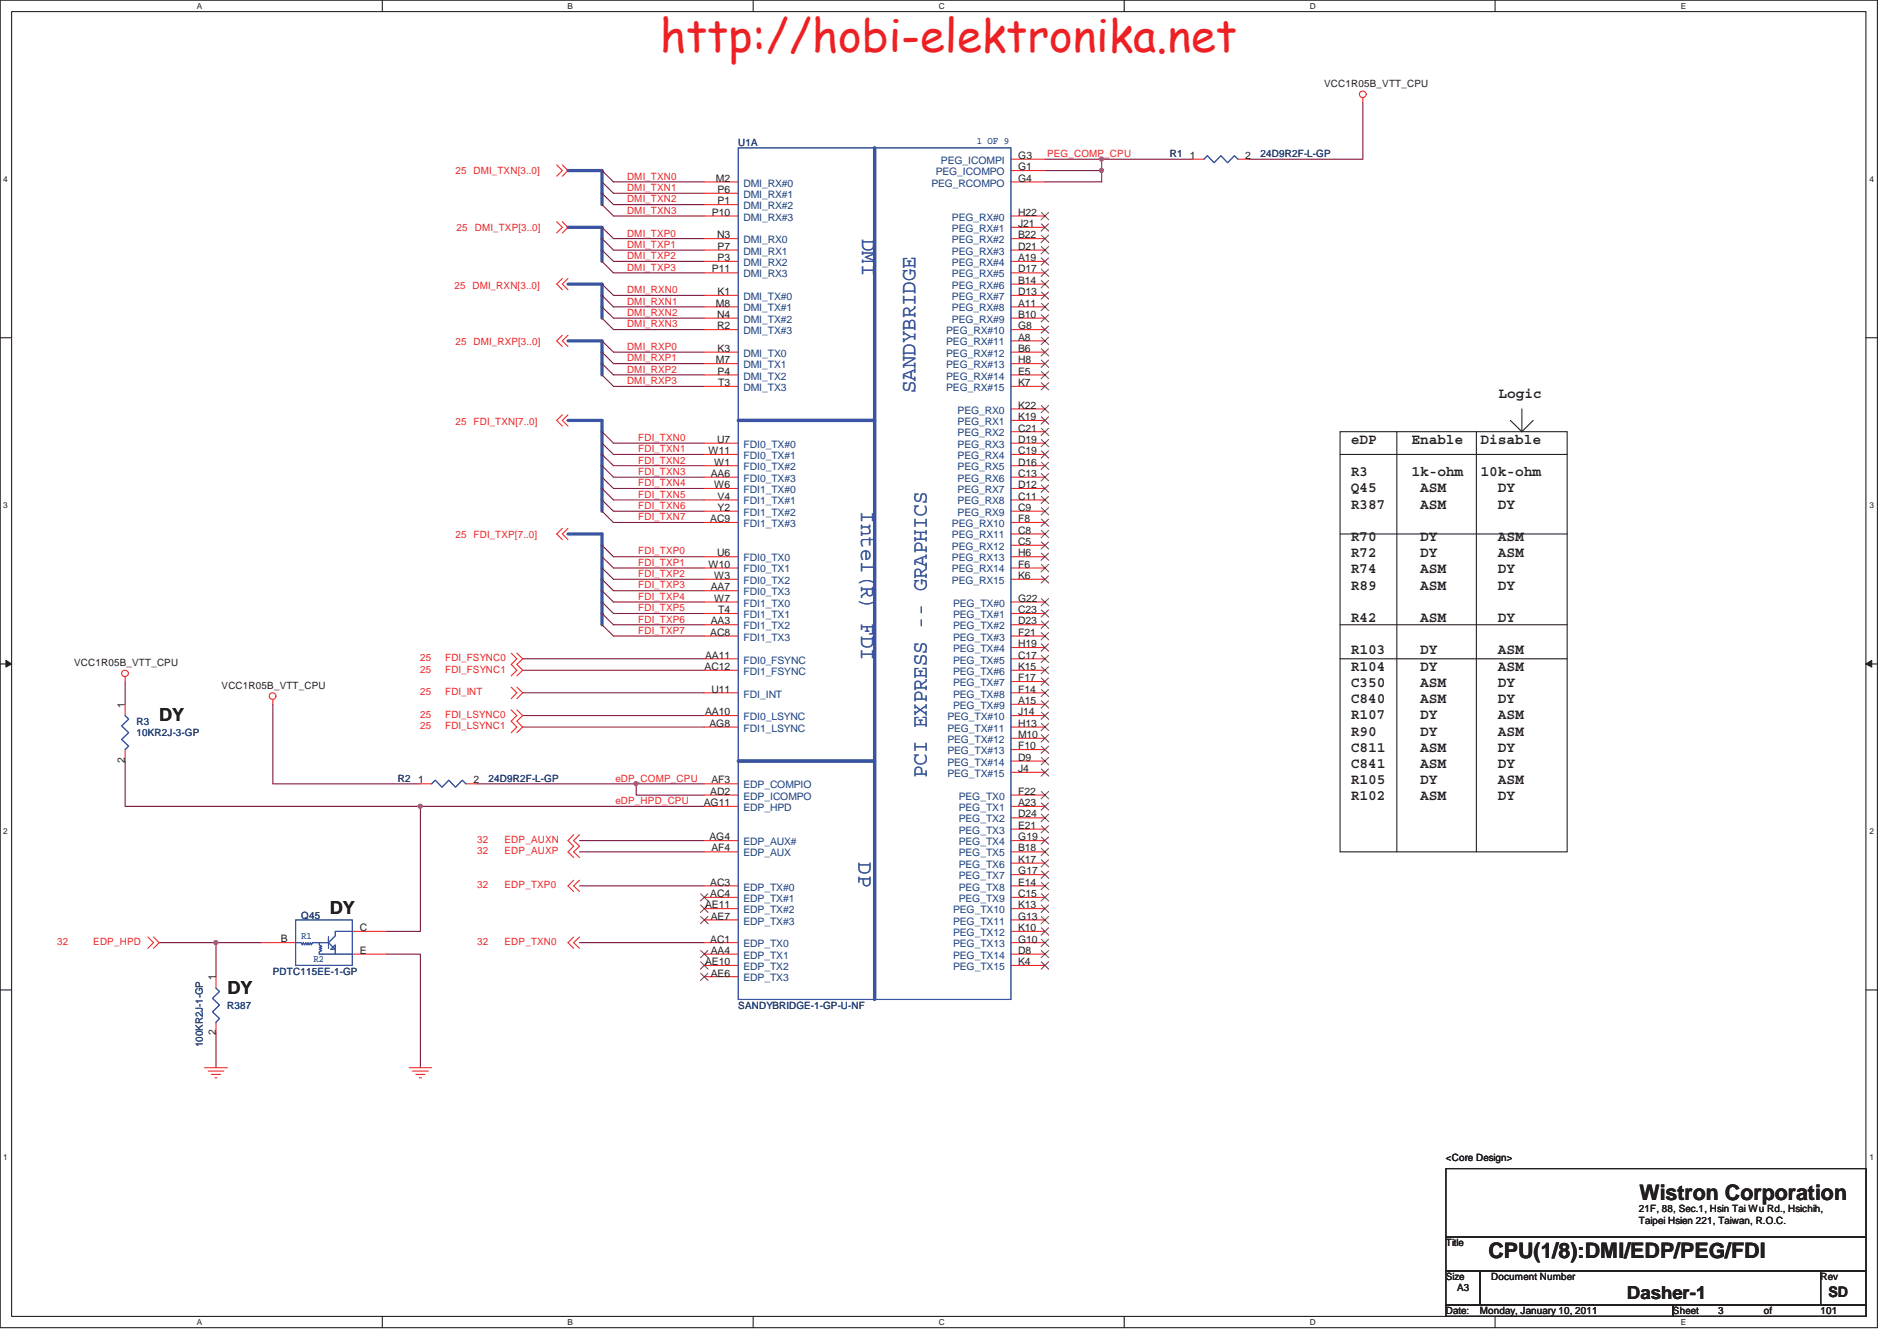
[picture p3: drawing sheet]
<svg xmlns="http://www.w3.org/2000/svg" width="297mm" height="210mm" viewBox="0 0 297 210" stroke-linecap="round" stroke-linejoin="round" font-family="sans-serif">
<path d="M0 0h294v207.9h-294zM1.8 1.8h290.4v204.3h-290.4z" fill="none" stroke="#231f20" stroke-width=".17"/>
<g fill="#fff">
<path d="M30.8 .2h.8v1.4h-.8z"/>
<path d="M30.8 206.3h.8v1.4h-.8z"/>
</g>
<path d="M59.9 0v1.8M59.9 206.1v1.8" fill="none" stroke="#231f20" stroke-width=".17"/>
<g fill="#fff">
<path d="M88.9 .2h.8v1.4h-.8z"/>
<path d="M88.9 206.3h.8v1.4h-.8z"/>
</g>
<path d="M117.9 0v1.8M117.9 206.1v1.8" fill="none" stroke="#231f20" stroke-width=".17"/>
<g fill="#fff">
<path d="M146.9 .2h.9v1.4h-.9z"/>
<path d="M146.9 206.3h.9v1.4h-.9z"/>
</g>
<path d="M176 0v1.8M176 206.1v1.8" fill="none" stroke="#231f20" stroke-width=".17"/>
<g fill="#fff">
<path d="M205 .2h.9v1.4h-.9z"/>
<path d="M205 206.3h.9v1.4h-.9z"/>
</g>
<path d="M234.1 0v1.8M234.1 206.1v1.8" fill="none" stroke="#231f20" stroke-width=".17"/>
<g fill="#fff">
<path d="M263.1 .2h.8v1.4h-.8z"/>
<path d="M263.1 206.3h.8v1.4h-.8z"/>
<path d="M.5 27.3h.7v1.4h-.7z"/>
<path d="M292.7 27.3h.6v1.4h-.6z"/>
<path d="M.5 78.4h.7v1.4h-.7z"/>
<path d="M292.7 78.4h.6v1.4h-.6z"/>
</g>
<path d="M0 52.9h1.8M292.2 52.9h1.8" fill="none" stroke="#231f20" stroke-width=".17"/>
<g fill="#fff">
<path d="M.5 129.5h.7v1.4h-.7z"/>
<path d="M292.7 129.5h.6v1.4h-.6z"/>
</g>
<path d="M0 104h1.8M292.2 104h1.8" fill="none" stroke="#231f20" stroke-width=".17"/>
<path d="M.9 103.4l.9 .6-.9 .5z" fill="#231f20"/>
<path d="M.9 103.4l.9 .6-.9 .5z" fill="none" stroke="#231f20" stroke-width=".16"/>
<path d="M292.2 104l.9-.6v1.1z" fill="#231f20"/>
<path d="M292.2 104l.9-.6v1.1z" fill="none" stroke="#231f20" stroke-width=".16"/>
<g fill="#fff">
<path d="M.5 180.6h.7v1.4h-.7z"/>
<path d="M292.7 180.6h.6v1.4h-.6z"/>
</g>
<path d="M0 155h1.8M292.2 155h1.8" fill="none" stroke="#231f20" stroke-width=".17"/>
<g fill="none" stroke="#7f1542" stroke-width=".17">
<path d="M96.1 28.5h14.2M96.1 30.3h14.2M96.1 32h14.2M96.1 33.8h14.2M96.1 37.4h14.2M96.1 39.2h14.2M163.6 24.9h8.9v3.6h-8.9M163.6 26.7h8.9M96.1 40.9h14.2M96.1 42.7h14.2M96.1 46.3h14.2M96.1 48.1h14.2"/>
<path d="M96.1 49.8h14.2M96.1 51.6h14.2M96.1 55.1h14.2M96.1 56.9h14.2M96.1 58.7h14.2M96.1 60.5h14.2"/>
</g>
<path d="M88.9 26.7h5.4M94.3 30.3v1.7M88.9 44.5h5.4M88.9 53.4h5.4M94.3 48.1v1.7M94.3 56.9v1.8" fill="none" stroke="#3a53a4" stroke-width=".51"/>
<circle cx="172.5" cy="26.7" r=".32" fill="#b8529f"/>
<circle cx="172.5" cy="26.7" r=".32" fill="none" stroke="#b8529f" stroke-width=".17"/>
<path d="M172.5 24.9h14.2" fill="none" stroke="#7f1542" stroke-width=".17"/>
<circle cx="172.5" cy="24.9" r=".32" fill="#b8529f"/>
<circle cx="172.5" cy="24.9" r=".32" fill="none" stroke="#b8529f" stroke-width=".17"/>
<g fill="none" stroke="#7f1542" stroke-width=".17">
<path d="M213.4 16v8.9h-17.8M96.1 71.2h14.2M96.1 72.9h14.2M96.1 74.7h14.2M96.1 76.5h14.2M96.1 78.3h14.2M96.1 69.4h14.2M96.1 81.8h14.2M96.1 80h14.2M96.1 94.3h14.2M96.1 96.1h14.2M96.1 99.6h14.2"/>
<path d="M96.1 97.8h14.2M96.1 87.2h14.2M96.1 88.9h14.2M96.1 90.7h14.2M96.1 92.5h14.2M81.8 103.2h28.5M81.8 105h28.5M81.8 108.5h28.5M81.8 112h28.5M81.8 113.8h28.5M65.8 126.3h44.5"/>
</g>
<path d="M88.9 35.6h5.4v5.3M94.3 26.7v3.6M94.3 44.5v3.6M94.3 53.4v3.5M88.9 65.8h5.4v14.2M88.9 83.6h5.4v14.2" fill="none" stroke="#3a53a4" stroke-width=".51"/>
<circle cx="65.8" cy="126.3" r=".32" fill="#b8529f"/>
<circle cx="65.8" cy="126.3" r=".32" fill="none" stroke="#b8529f" stroke-width=".17"/>
<path d="M19.6 119.2v7.1M99.6 122.7h10.7" fill="none" stroke="#7f1542" stroke-width=".17"/>
<circle cx="99.6" cy="122.7" r=".32" fill="#b8529f"/>
<circle cx="99.6" cy="122.7" r=".32" fill="none" stroke="#b8529f" stroke-width=".17"/>
<path d="M19.6 106.7v3.6M42.7 110.3v12.4h23.1M74.7 122.7h24.9v1.8h10.7M90.7 131.6h19.6M90.7 133.4h19.6M90.7 138.7h19.6M33.8 147.6h7.1M60.5 149.4h5.3v17.8M90.7 147.6h19.6" fill="none" stroke="#7f1542" stroke-width=".17"/>
<circle cx="33.8" cy="147.6" r=".32" fill="#b8529f"/>
<circle cx="33.8" cy="147.6" r=".32" fill="none" stroke="#b8529f" stroke-width=".17"/>
<g fill="none" stroke="#7f1542" stroke-width=".17">
<path d="M94.3 26.7l1.8 1.8M94.3 28.5l1.8 1.8M94.3 30.3l1.8 1.7M94.3 32l1.8 1.8M94.3 35.6l1.8 1.8M94.3 37.4l1.8 1.8M94.3 39.2l1.8 1.7M94.3 40.9l1.8 1.8M94.3 44.5l1.8 1.8M94.3 46.3l1.8 1.8M94.3 48.1l1.8 1.7M94.3 49.8l1.8 1.8"/>
<path d="M94.3 53.4l1.8 1.7M94.3 55.1l1.8 1.8M94.3 56.9l1.8 1.8M94.3 58.7l1.8 1.8M94.3 67.6l1.8 1.8M94.3 69.4l1.8 1.8M94.3 71.2l1.8 1.7M94.3 72.9l1.8 1.8M94.3 74.7l1.8 1.8M94.3 76.5l1.8 1.8M94.3 78.3l1.8 1.7M94.3 80l1.8 1.8"/>
<path d="M94.3 85.4l1.8 1.8M94.3 87.2l1.8 1.7M94.3 88.9l1.8 1.8M94.3 90.7l1.8 1.8M94.3 92.5l1.8 1.8M94.3 94.3l1.8 1.8M94.3 96.1l1.8 1.7M94.3 97.8l1.8 1.8M19.6 126.3h46.2v19.5h-5.3M24.9 147.6h8.9v5.3M33.8 161.8v5.4"/>
</g>
<g fill="none" stroke="#ec2426" stroke-width=".17">
<path d="M213.4 15.3v.7M87.2 25.8l.9 .9-.9 .9M87.2 34.7l.9 .9-.9 .9M88.1 25.8l.8 .9-.8 .9M88.1 34.7l.8 .9-.8 .9M110.3 28.5h5.3M110.3 30.3h5.3M110.3 32h5.3M110.3 33.8h5.3M110.3 37.4h5.3M110.3 39.2h5.3M158.3 28.5h5.3"/>
<path d="M158.3 33.8h5.3M158.3 37.4h5.3M158.3 39.2h5.3M158.3 24.9h5.3M158.3 26.7h5.3M158.3 35.6h5.3M186.7 24.9h1.8M193.9 24.9h1.7M88.1 52.5l-.9 .9 .9 .9M88.1 43.6l-.9 .9 .9 .9M88.9 52.5l-.8 .9 .8 .9M88.9 43.6l-.8 .9 .8 .9"/>
<path d="M110.3 40.9h5.3M110.3 42.7h5.3M110.3 46.3h5.3M110.3 48.1h5.3M110.3 49.8h5.3M110.3 51.6h5.3M110.3 55.1h5.3M110.3 56.9h5.3M110.3 58.7h5.3M158.3 40.9h5.3M158.3 42.7h5.3M158.3 46.3h5.3"/>
<path d="M158.3 48.1h5.3M158.3 49.8h5.3M158.3 51.6h5.3M158.3 55.1h5.3M158.3 56.9h5.3M158.3 58.7h5.3M158.3 44.5h5.3M158.3 53.4h5.3M88.1 64.9l-.9 .9 .9 .9M88.9 64.9l-.8 .9 .8 .9M110.3 60.5h5.3M110.3 69.4h5.3"/>
<path d="M110.3 71.2h5.3M110.3 72.9h5.3M110.3 74.7h5.3M110.3 76.5h5.3M110.3 78.3h5.3M158.3 60.5h5.3M158.3 69.4h5.3M158.3 71.2h5.3M158.3 72.9h5.3M158.3 74.7h5.3M158.3 76.5h5.3M158.3 78.3h5.3"/>
<path d="M158.3 64h5.3M158.3 65.8h5.3M158.3 67.6h5.3M88.1 82.7l-.9 .9 .9 .9M88.9 82.7l-.8 .9 .8 .9M110.3 80h5.3M110.3 81.8h5.3M110.3 87.2h5.3M110.3 88.9h5.3M110.3 90.7h5.3M110.3 92.5h5.3M110.3 94.3h5.3"/>
<path d="M110.3 96.1h5.3M110.3 97.8h5.3M110.3 99.6h5.3M158.3 80h5.3M158.3 81.8h5.3M158.3 87.2h5.3M158.3 88.9h5.3M158.3 90.7h5.3M158.3 94.3h5.3M158.3 96.1h5.3M158.3 97.8h5.3M158.3 99.6h5.3"/>
<path d="M158.3 83.6h5.3M158.3 85.4h5.3M19.6 106v.7M19.6 110.3v1.7M19.6 117.4v1.8M42.7 109.5v.8M80 102.3l.9 .9-.9 .8 .9 1-.9 .8M80 107.6l.9 .9-.9 .9M80 111.2l.9 .8-.9 .9 .9 .9-.9 .9M80.9 102.3l.9 .9-.9 .8 .9 1-.9 .8M80.9 107.6l.9 .9-.9 .9M80.9 111.2l.9 .8-.9 .9 .9 .9-.9 .9"/>
<path d="M110.3 103.2h5.3M110.3 105h5.3M110.3 108.5h5.3M110.3 112h5.3M110.3 113.8h5.3M158.3 103.2h5.3M158.3 105h5.3M158.3 108.5h5.3M158.3 112h5.3M158.3 113.8h5.3M158.3 101.4h5.3M158.3 106.7h5.3"/>
<path d="M158.3 110.3h5.3M158.3 115.6h5.3M158.3 117.4h5.3M158.3 119.2h5.3M65.8 122.7h1.8M73 122.7h1.7M89.8 130.7l-.9 .9 .9 .9-.9 .9 .9 .9M89.8 137.8l-.9 .9 .9 .9M90.7 130.7l-.9 .9 .9 .9-.9 .9 .9 .9M90.7 137.8l-.9 .9 .9 .9M110.3 124.5h5.3M110.3 126.3h5.3"/>
<path d="M110.3 131.6h5.3M110.3 133.4h5.3M110.3 138.7h5.3M110.3 122.7h5.3M158.3 120.9h5.3M158.3 124.5h5.3M158.3 126.3h5.3M158.3 128.1h5.3M158.3 129.8h5.3M158.3 131.6h5.3M158.3 133.4h5.3M158.3 135.2h5.3"/>
<path d="M158.3 137h5.3M158.3 138.7h5.3M23.2 146.7l.8 .9-.8 .9M24 146.7l.9 .9-.9 .9M33.8 152.9v1.8M40.9 147.6h5.4M55.2 145.8h5.3M55.2 149.4h5.3M89.8 146.7l-.9 .9 .9 .9M90.7 146.7l-.9 .9 .9 .9M110.3 140.5h5.3M110.3 142.3h5.3"/>
<path d="M110.3 144h5.3M110.3 147.6h5.3M110.3 149.4h5.3M110.3 151.2h5.3M110.3 152.9h5.3M158.3 140.5h5.3M158.3 142.3h5.3M158.3 144h5.3M158.3 145.8h5.3M158.3 147.6h5.3M158.3 149.4h5.3M158.3 151.2h5.3"/>
<path d="M32 167.2h3.6M32.6 167.7h2.4M33.1 168.2h1.4M33.7 168.8h.3M33.8 160.1v1.7M64.1 167.2h3.5M64.6 167.7h2.5M65.1 168.2h1.4M65.7 168.8h.3"/>
<circle cx="213.4" cy="14.8" r=".53"/>
<circle cx="19.6" cy="105.4" r=".52"/>
<circle cx="42.7" cy="109" r=".52"/>
</g>
<g fill="none" stroke="#231f20" stroke-width=".17">
<path d="M209.8 67.6h35.6v65.8h-35.6zM209.8 71.2h35.6M218.7 67.6v65.8M231.2 67.6v65.8M236.5 65.8l1.8 1.8M238.3 64v3.6M240.1 65.8l-1.8 1.8M209.8 83.6h35.6M209.8 97.8h35.6M209.8 103.2h35.6M226.4 183h65.8v10.7h-65.8zM226.4 193.7h65.8v5.3h-65.8z"/>
<path d="M226.4 199h5.3v5.3h-5.3zM231.7 199h53.4v5.3h-53.4zM285.1 199h7.1v5.3h-7.1zM226.4 204.3h35.6v1.8h-35.6zM262 204.3h30.2v1.8h-30.2z"/>
</g>
<g fill="none" stroke="#7f431c" stroke-width=".16">
<path d="M163.1 33.3l1.1 1.1M163.1 35l1.1 1.2M163.1 36.8l1.1 1.2M163.1 38.6l1.1 1.2M164.2 33.3l-1.2 1.1M164.2 35l-1.2 1.2M164.2 36.8l-1.2 1.2M164.2 38.6l-1.2 1.2M163.1 40.4l1.1 1.1M163.1 42.2l1.1 1.1M163.1 43.9l1.1 1.2M163.1 45.7l1.1 1.2"/>
<path d="M163.1 47.5l1.1 1.2M163.1 49.3l1.1 1.1M163.1 51.1l1.1 1.1M163.1 52.8l1.1 1.2M163.1 54.6l1.1 1.1M163.1 56.4l1.1 1.1M163.1 58.2l1.1 1.1M163.1 59.9l1.1 1.2M164.2 40.4l-1.2 1.1M164.2 42.2l-1.2 1.1M164.2 43.9l-1.2 1.2M164.2 45.7l-1.2 1.2"/>
<path d="M164.2 47.5l-1.2 1.2M164.2 49.3l-1.2 1.1M164.2 51.1l-1.2 1.1M164.2 52.8l-1.2 1.2M164.2 54.6l-1.2 1.1M164.2 56.4l-1.2 1.1M164.2 58.2l-1.2 1.1M164.2 59.9l-1.2 1.2M163.1 63.5l1.1 1.1M163.1 65.3l1.1 1.1M163.1 67.1l1.1 1.1M163.1 68.8l1.1 1.2"/>
<path d="M163.1 70.6l1.1 1.2M163.1 72.4l1.1 1.1M163.1 74.2l1.1 1.1M163.1 76l1.1 1.1M163.1 77.7l1.1 1.1M163.1 79.5l1.1 1.1M164.2 63.5l-1.2 1.1M164.2 65.3l-1.2 1.1M164.2 67.1l-1.2 1.1M164.2 68.8l-1.2 1.2M164.2 70.6l-1.2 1.2M164.2 72.4l-1.2 1.1"/>
<path d="M164.2 74.2l-1.2 1.1M164.2 76l-1.2 1.1M164.2 77.7l-1.2 1.1M164.2 79.5l-1.2 1.1M163.1 81.3l1.1 1.1M163.1 83l1.1 1.2M163.1 84.8l1.1 1.2M163.1 86.6l1.1 1.1M163.1 88.4l1.1 1.1M163.1 90.2l1.1 1.1M163.1 93.7l1.1 1.2M163.1 95.5l1.1 1.1"/>
<path d="M163.1 97.3l1.1 1.1M163.1 99.1l1.1 1.1M164.2 81.3l-1.2 1.1M164.2 83l-1.2 1.2M164.2 84.8l-1.2 1.2M164.2 86.6l-1.2 1.1M164.2 88.4l-1.2 1.1M164.2 90.2l-1.2 1.1M164.2 93.7l-1.2 1.2M164.2 95.5l-1.2 1.1M164.2 97.3l-1.2 1.1M164.2 99.1l-1.2 1.1"/>
<path d="M163.1 100.8l1.1 1.2M163.1 102.6l1.1 1.2M163.1 104.4l1.1 1.1M163.1 106.2l1.1 1.1M163.1 108l1.1 1.1M163.1 109.7l1.1 1.2M163.1 111.5l1.1 1.1M163.1 113.3l1.1 1.1M163.1 115l1.1 1.2M163.1 116.8l1.1 1.2M163.1 118.6l1.1 1.2M164.2 100.8l-1.2 1.2"/>
<path d="M164.2 102.6l-1.2 1.2M164.2 104.4l-1.2 1.1M164.2 106.2l-1.2 1.1M164.2 108l-1.2 1.1M164.2 109.7l-1.2 1.2M164.2 111.5l-1.2 1.1M164.2 113.3l-1.2 1.1M164.2 115l-1.2 1.2M164.2 116.8l-1.2 1.2M164.2 118.6l-1.2 1.2M109.7 140l1.2 1.1M110.8 140l-1.1 1.1"/>
<path d="M163.1 120.4l1.1 1.1M163.1 123.9l1.1 1.2M163.1 125.7l1.1 1.2M163.1 127.5l1.1 1.2M163.1 129.3l1.1 1.1M163.1 131.1l1.1 1.1M163.1 132.8l1.1 1.2M163.1 134.6l1.1 1.2M163.1 136.4l1.1 1.2M163.1 138.2l1.1 1.1M163.1 140l1.1 1.1M164.2 120.4l-1.2 1.1"/>
<path d="M164.2 123.9l-1.2 1.2M164.2 125.7l-1.2 1.2M164.2 127.5l-1.2 1.2M164.2 129.3l-1.2 1.1M164.2 131.1l-1.2 1.1M164.2 132.8l-1.2 1.2M164.2 134.6l-1.2 1.2M164.2 136.4l-1.2 1.2M164.2 138.2l-1.2 1.1M164.2 140l-1.2 1.1M109.7 148.8l1.2 1.2M109.7 150.6l1.2 1.2"/>
<path d="M109.7 152.4l1.2 1.1M109.7 141.7l1.2 1.2M109.7 143.5l1.2 1.1M110.8 141.7l-1.1 1.2M110.8 148.8l-1.1 1.2M110.8 150.6l-1.1 1.2M110.8 152.4l-1.1 1.1M110.8 143.5l-1.1 1.1M163.1 141.7l1.1 1.2M163.1 143.5l1.1 1.1M163.1 145.3l1.1 1.1M163.1 147.1l1.1 1.1"/>
<path d="M163.1 148.8l1.1 1.2M163.1 150.6l1.1 1.2M164.2 141.7l-1.2 1.2M164.2 143.5l-1.2 1.1M164.2 145.3l-1.2 1.1M164.2 147.1l-1.2 1.1M164.2 148.8l-1.2 1.2M164.2 150.6l-1.2 1.2"/>
</g>
<path d="M115.6 23.2h42.7v133.3h-42.7zM188.5 24.9l.6-.5 1 1.1 1.1-1.1 1 1.1 1.1-1.1 .6 .5M19.6 112l.5 .6-1.1 1.1 1.1 1-1.1 1.1 1.1 1-.5 .6M67.6 122.7l.6-.5 1 1.1 1.1-1.1 1 1.1 1.1-1.1 .6 .5M33.8 154.7l.6 .6-1.1 1 1.1 1.1-1.1 1 1.1 1.1-.6 .6M46.3 144h8.9v7.2h-8.9zM46.3 147.6h.9l.1 .4 .2-.4 .2 .4 .2-.4 .1 .4 .2-.4 .2 .4 .2-.4 .2 .4 .1-.4h2.5v-.9v1.8M50 147.6v.4l.4 .2-.4 .1 .4 .2-.4 .2 .4 .1-.4 .3v.3h2.5M51.8 148.7l.7-.7v.7zM55.2 145.8h-2.7v.7l-1.1 1.1 1.1 1.1v.7h2.7" fill="none" stroke="#3a53a4" stroke-width=".17"/>
<path d="M136.9 23.2v133.3M115.6 65.8h21.3M115.6 119.2h21.3" fill="none" stroke="#3a53a4" stroke-width=".51"/>
<circle cx="172.5" cy="26.7" r=".32" fill="#b8529f"/>
<circle cx="172.5" cy="26.7" r=".32" fill="none" stroke="#b8529f" stroke-width=".17"/>
<circle cx="172.5" cy="24.9" r=".32" fill="#b8529f"/>
<circle cx="172.5" cy="24.9" r=".32" fill="none" stroke="#b8529f" stroke-width=".17"/>
<circle cx="65.8" cy="126.3" r=".32" fill="#b8529f"/>
<circle cx="65.8" cy="126.3" r=".32" fill="none" stroke="#b8529f" stroke-width=".17"/>
<circle cx="99.6" cy="122.7" r=".32" fill="#b8529f"/>
<circle cx="99.6" cy="122.7" r=".32" fill="none" stroke="#b8529f" stroke-width=".17"/>
<circle cx="33.8" cy="147.6" r=".32" fill="#b8529f"/>
<circle cx="33.8" cy="147.6" r=".32" fill="none" stroke="#b8529f" stroke-width=".17"/>
<text font-size="7.1" fill="#ed2024" x="103.3" y="8.1">http://hobi-elektronika.net</text>
<g font-size="3.3" fill="#3a53a4">
<text x="135" y="37.4" transform="rotate(90 135 37.4)">DMI</text>
<text x="143.3" y="61.6" transform="rotate(-90 143.3 61.6)">SANDYBRIDGE</text>
<text x="134.8" y="80.1" transform="rotate(90 134.8 80.1)">Intel(R) FDI</text>
<text x="145.1" y="121.8" transform="rotate(-90 145.1 121.8)">PCI EXPRESS -- GRAPHICS</text>
<text x="134.4" y="135" transform="rotate(90 134.4 135)">DP</text>
</g>
<g font-size="3.3" fill="#231f20">
<text x="256.7" y="187.9">Wistron Corporation</text>
<text x="233.1" y="197">CPU(1/8):DMI/EDP/PEG/FDI</text>
</g>
<g font-size="2.8" fill="#231f20">
<text x="24.9" y="112.9">DY</text>
<text x="51.6" y="143.1">DY</text>
<text x="35.6" y="155.6">DY</text>
<text x="254.8" y="203.4">Dasher-1</text>
</g>
<g font-size="2.3" fill="#231f20">
<text x="234.6" y="62.3">Logic</text>
<text x="211.5" y="69.5">eDP</text>
<text x="221" y="69.5">Enable</text>
<text x="231.8" y="69.5">Disable</text>
<text x="211.5" y="74.5">R3</text>
<text x="211.5" y="77.1">Q45</text>
<text x="221" y="74.5">1k-ohm</text>
<text x="222.4" y="77.1">ASM</text>
<text x="231.8" y="74.5">10k-ohm</text>
<text x="234.5" y="77.1">DY</text>
<text x="211.5" y="79.6">R387</text>
<text x="222.4" y="79.6">ASM</text>
<text x="234.5" y="79.6">DY</text>
<text x="211.5" y="84.7">R70</text>
<text x="211.5" y="87.2">R72</text>
<text x="211.5" y="89.8">R74</text>
<text x="222.4" y="84.7">DY</text>
<text x="222.4" y="87.2">DY</text>
<text x="222.4" y="89.8">ASM</text>
<text x="234.5" y="84.7">ASM</text>
<text x="234.5" y="87.2">ASM</text>
<text x="234.5" y="89.8">DY</text>
<text x="211.5" y="92.3">R89</text>
<text x="222.4" y="92.3">ASM</text>
<text x="234.5" y="92.3">DY</text>
<text x="211.5" y="97.4">R42</text>
<text x="222.4" y="97.4">ASM</text>
<text x="234.5" y="97.4">DY</text>
<text x="211.5" y="102.5">R103</text>
<text x="211.5" y="105">R104</text>
<text x="211.5" y="107.6">C350</text>
<text x="222.4" y="102.5">DY</text>
<text x="222.4" y="105">DY</text>
<text x="222.4" y="107.6">ASM</text>
<text x="234.5" y="102.5">ASM</text>
<text x="234.5" y="105">ASM</text>
<text x="234.5" y="107.6">DY</text>
<text x="211.5" y="110.1">C840</text>
<text x="211.5" y="112.6">R107</text>
<text x="222.4" y="110.1">ASM</text>
<text x="222.4" y="112.6">DY</text>
<text x="234.5" y="110.1">DY</text>
<text x="234.5" y="112.6">ASM</text>
<text x="211.5" y="115.2">R90</text>
<text x="211.5" y="117.7">C811</text>
<text x="222.4" y="115.2">DY</text>
<text x="222.4" y="117.7">ASM</text>
<text x="234.5" y="115.2">ASM</text>
<text x="234.5" y="117.7">DY</text>
<text x="211.5" y="120.3">C841</text>
<text x="211.5" y="122.8">R105</text>
<text x="211.5" y="125.3">R102</text>
<text x="222.4" y="120.3">ASM</text>
<text x="222.4" y="122.8">DY</text>
<text x="222.4" y="125.3">ASM</text>
<text x="234.5" y="120.3">DY</text>
<text x="234.5" y="122.8">ASM</text>
<text x="234.5" y="125.3">DY</text>
<text x="286.3" y="203.1">SD</text>
</g>
<g font-size="1.6" fill="#231f20">
<text x="207.3" y="13.6">VCC1R05B_VTT_CPU</text>
<text x="112.1" y="28.4">M2</text>
<text x="159.4" y="26.7">G1</text>
<text x="159.4" y="28.4">G4</text>
<text x="159.4" y="24.9">G3</text>
<text x="186.3" y="24.9">1</text>
<text x="195" y="24.9">2</text>
<text x="111.5" y="33.8">P10</text>
<text x="112.4" y="30.2">P6</text>
<text x="112.4" y="32">P1</text>
<text x="159.4" y="33.8">H22</text>
<text x="159.4" y="35.5">J21</text>
<text x="112.3" y="37.3">N3</text>
<text x="112.4" y="39.1">P7</text>
<text x="112.4" y="40.9">P3</text>
<text x="159.4" y="37.3">B22</text>
<text x="159.4" y="39.1">D21</text>
<text x="159.4" y="40.9">A19</text>
<text x="111.5" y="42.7">P11</text>
<text x="112.1" y="48">M8</text>
<text x="112.4" y="46.2">K1</text>
<text x="159.4" y="42.7">D17</text>
<text x="159.4" y="44.4">B14</text>
<text x="159.4" y="46.2">D13</text>
<text x="159.4" y="48">A11</text>
<text x="112.3" y="49.8">N4</text>
<text x="112.3" y="51.6">R2</text>
<text x="159.4" y="51.6">G8</text>
<text x="159.4" y="53.3">A8</text>
<text x="159.4" y="49.8">B10</text>
<text x="112.1" y="56.9">M7</text>
<text x="112.4" y="55.1">K3</text>
<text x="112.4" y="58.7">P4</text>
<text x="159.4" y="55.1">B6</text>
<text x="159.4" y="56.9">H8</text>
<text x="159.4" y="58.7">E5</text>
<text x="112.5" y="60.4">T3</text>
<text x="159.4" y="60.4">K7</text>
<text x="159.4" y="64">K22</text>
<text x="159.4" y="65.8">K19</text>
<text x="110.9" y="71.1">W11</text>
<text x="112.3" y="69.3">U7</text>
<text x="159.4" y="67.6">C21</text>
<text x="159.4" y="69.3">D19</text>
<text x="159.4" y="71.1">C19</text>
<text x="111.3" y="74.7">AA6</text>
<text x="111.8" y="72.9">W1</text>
<text x="111.8" y="76.5">W6</text>
<text x="159.4" y="72.9">D16</text>
<text x="159.4" y="74.7">C13</text>
<text x="159.4" y="76.5">D12</text>
<text x="111.2" y="81.8">AC9</text>
<text x="112.4" y="78.2">V4</text>
<text x="112.4" y="80">Y2</text>
<text x="159.4" y="81.8">F8</text>
<text x="159.4" y="83.6">C8</text>
<text x="159.4" y="78.2">C11</text>
<text x="159.4" y="80">C9</text>
<text x="110.9" y="88.9">W10</text>
<text x="112.3" y="87.1">U6</text>
<text x="159.4" y="85.4">C5</text>
<text x="159.4" y="87.1">H6</text>
<text x="159.4" y="88.9">F6</text>
<text x="111.3" y="92.4">AA7</text>
<text x="111.8" y="90.7">W3</text>
<text x="111.8" y="94.2">W7</text>
<text x="159.4" y="90.7">K6</text>
<text x="159.4" y="94.2">G22</text>
<text x="111.2" y="99.6">AC8</text>
<text x="111.3" y="97.8">AA3</text>
<text x="112.5" y="96">T4</text>
<text x="159.4" y="96">C23</text>
<text x="159.4" y="97.8">D23</text>
<text x="159.4" y="99.6">F21</text>
<text x="159.4" y="101.3">H19</text>
<text x="11.6" y="104.2">VCC1R05B_VTT_CPU</text>
<text x="34.7" y="107.8">VCC1R05B_VTT_CPU</text>
<text x="110.3" y="104.9">AC12</text>
<text x="110.4" y="103.1">AA11</text>
<text x="159.4" y="103.1">C17</text>
<text x="159.4" y="104.9">K15</text>
<text x="159.4" y="106.7">F17</text>
<text x="19.6" y="110.8" transform="rotate(-90 19.6 110.8)">1</text>
<text x="110.4" y="112">AA10</text>
<text x="111.1" y="113.8">AG8</text>
<text x="111.4" y="108.5">U11</text>
<text x="159.4" y="112">J14</text>
<text x="159.4" y="113.8">H13</text>
<text x="159.4" y="108.5">F14</text>
<text x="159.4" y="110.2">A15</text>
<text x="19.6" y="119.4" transform="rotate(-90 19.6 119.4)">2</text>
<text x="159.4" y="115.6">M10</text>
<text x="159.4" y="117.4">F10</text>
<text x="159.4" y="119.1">D9</text>
<text x="65.5" y="122.7">1</text>
<text x="74.1" y="122.7">2</text>
<text x="111.2" y="124.4">AD2</text>
<text x="111.4" y="122.7">AF3</text>
<text x="159.4" y="120.9">J4</text>
<text x="159.4" y="124.4">F22</text>
<text x="110.2" y="126.2">AG11</text>
<text x="111.1" y="131.6">AG4</text>
<text x="159.4" y="126.2">A23</text>
<text x="159.4" y="128">D24</text>
<text x="159.4" y="129.8">E21</text>
<text x="159.4" y="131.6">G19</text>
<text x="111.4" y="133.3">AF4</text>
<text x="159.4" y="133.3">B18</text>
<text x="159.4" y="135.1">K17</text>
<text x="159.4" y="136.9">G17</text>
<text x="110.4" y="142.2">AE11</text>
<text x="111.2" y="138.7">AC3</text>
<text x="111.2" y="140.5">AC4</text>
<text x="159.4" y="142.2">K13</text>
<text x="159.4" y="138.7">E14</text>
<text x="159.4" y="140.5">C15</text>
<text x="44" y="147.6">B</text>
<text x="56.4" y="149.3">E</text>
<text x="56.4" y="145.8">C</text>
<text x="111.2" y="147.6">AC1</text>
<text x="111.3" y="149.3">AA4</text>
<text x="111.3" y="144">AE7</text>
<text x="159.4" y="144">G13</text>
<text x="159.4" y="145.8">K10</text>
<text x="159.4" y="147.6">G10</text>
<text x="159.4" y="149.3">D8</text>
<text x="33.8" y="153.4" transform="rotate(-90 33.8 153.4)">1</text>
<text x="110.4" y="151.1">AE10</text>
<text x="111.3" y="152.9">AE6</text>
<text x="159.4" y="151.1">K4</text>
<text x="33.8" y="162.1" transform="rotate(-90 33.8 162.1)">2</text>
<text x="226.4" y="181.8">&lt;Core Design&gt;</text>
<text x="256.6" y="189.8">21F, 88, Sec.1, Hsin Tai Wu Rd., Hsichih,</text>
<text x="256.6" y="191.6">Taipei Hsien 221, Taiwan, R.O.C.</text>
<text x="226.4" y="195.1">Title</text>
<text x="226.4" y="200.5">Size</text>
<text x="228.2" y="202.2">A3</text>
<text x="233.5" y="200.5">Document Number</text>
<text x="285.1" y="200.5">Rev</text>
<text x="226.4" y="205.8">Date:</text>
<text x="231.7" y="205.8">Monday, January 10, 2011</text>
<text x="262" y="205.8">Sheet</text>
<text x="269" y="205.8">3</text>
<text x="276.2" y="205.8">of</text>
<text x="285" y="205.8">101</text>
</g>
<g font-size="1.6" fill="#2d2d72">
<text x="115.6" y="22.8">U1A</text>
<text x="183.2" y="24.6">R1</text>
<text x="197.4" y="24.6">24D9R2F-L-GP</text>
<text x="21.4" y="113.5">R3</text>
<text x="21.4" y="115.3">10KR2J-3-GP</text>
<text x="62.3" y="122.4">R2</text>
<text x="76.5" y="122.4">24D9R2F-L-GP</text>
<text x="47.2" y="143.9">Q45</text>
<text x="42.7" y="152.6">PDTC115EE-1-GP</text>
<text x="35.6" y="157.9">R387</text>
<text x="115.6" y="157.9">SANDYBRIDGE-1-GP-U-NF</text>
<text x="31.7" y="163.9" transform="rotate(-90 31.7 163.9)">100KR2J-1-GP</text>
</g>
<g font-size="1.6" fill="#3a53a4">
<text x="152.9" y="22.6">1 OF 9</text>
<text x="47.1" y="147.1">R1</text>
<text x="49.1" y="150.6">R2</text>
</g>
<g font-size="1.6" fill="#ec2426">
<text x="71.3" y="27.3">25 DMI_TXN[3..0]</text>
<text x="98.2" y="28.1">DMI_TXN0</text>
<text x="98.2" y="29.9">DMI_TXN1</text>
<text x="163.9" y="24.6">PEG_COMP_CPU</text>
<text x="98.2" y="31.7">DMI_TXN2</text>
<text x="98.2" y="33.5">DMI_TXN3</text>
<text x="71.5" y="36.2">25</text>
<text x="74.4" y="36.2">DMI_TXP[3..0]</text>
<text x="98.2" y="37">DMI_TXP0</text>
<text x="98.2" y="38.8">DMI_TXP1</text>
<text x="98.2" y="40.6">DMI_TXP2</text>
<text x="71.2" y="45.2">25 DMI_RXN[3..0]</text>
<text x="98.2" y="42.4">DMI_TXP3</text>
<text x="98.2" y="45.9">DMI_RXN0</text>
<text x="98.2" y="47.7">DMI_RXN1</text>
<text x="98.2" y="49.5">DMI_RXN2</text>
<text x="98.2" y="51.3">DMI_RXN3</text>
<text x="71.3" y="54.1">25 DMI_RXP[3..0]</text>
<text x="98.2" y="54.8">DMI_RXP0</text>
<text x="98.2" y="56.6">DMI_RXP1</text>
<text x="98.2" y="58.4">DMI_RXP2</text>
<text x="98.2" y="60.2">DMI_RXP3</text>
<text x="71.3" y="66.5">25 FDI_TXN[7..0]</text>
<text x="99.9" y="69">FDI_TXN0</text>
<text x="99.9" y="70.8">FDI_TXN1</text>
<text x="99.9" y="72.6">FDI_TXN2</text>
<text x="99.9" y="74.4">FDI_TXN3</text>
<text x="99.9" y="76.2">FDI_TXN4</text>
<text x="99.9" y="77.9">FDI_TXN5</text>
<text x="99.9" y="81.5">FDI_TXN7</text>
<text x="99.9" y="79.7">FDI_TXN6</text>
<text x="71.3" y="84.3">25 FDI_TXP[7..0]</text>
<text x="99.9" y="86.8">FDI_TXP0</text>
<text x="99.9" y="88.6">FDI_TXP1</text>
<text x="99.9" y="93.9">FDI_TXP4</text>
<text x="99.9" y="95.7">FDI_TXP5</text>
<text x="99.9" y="90.4">FDI_TXP2</text>
<text x="99.9" y="92.1">FDI_TXP3</text>
<text x="99.9" y="99.3">FDI_TXP7</text>
<text x="99.9" y="97.5">FDI_TXP6</text>
<text x="65.8" y="103.5">25</text>
<text x="65.8" y="105.3">25</text>
<text x="69.7" y="103.5">FDI_FSYNC0</text>
<text x="69.7" y="105.3">FDI_FSYNC1</text>
<text x="65.8" y="108.9">25</text>
<text x="65.8" y="112.4">25</text>
<text x="69.7" y="108.9">FDI_INT</text>
<text x="69.7" y="112.4">FDI_LSYNC0</text>
<text x="65.8" y="114.2">25</text>
<text x="69.7" y="114.2">FDI_LSYNC1</text>
<text x="96.4" y="125.9">eDP_HPD_CPU</text>
<text x="96.4" y="122.4">eDP_COMP_CPU</text>
<text x="74.7" y="132">32</text>
<text x="79" y="132">EDP_AUXN</text>
<text x="74.7" y="133.8">32</text>
<text x="79" y="133.8">EDP_AUXP</text>
<text x="74.7" y="139.1">32</text>
<text x="79" y="139.1">EDP_TXP0</text>
<text x="8.9" y="148">32</text>
<text x="14.6" y="148">EDP_HPD</text>
<text x="74.7" y="148">32</text>
<text x="79" y="148">EDP_TXN0</text>
</g>
<g font-size="1.6" fill="#1d437e">
<text x="116.4" y="29.2">DMI_RX#0</text>
<text x="145.8" y="29.2">PEG_RCOMPO</text>
<text x="146.5" y="27.4">PEG_ICOMPO</text>
<text x="147.3" y="25.7">PEG_ICOMPI</text>
<text x="116.4" y="31">DMI_RX#1</text>
<text x="116.4" y="32.8">DMI_RX#2</text>
<text x="116.4" y="34.5">DMI_RX#3</text>
<text x="149.1" y="34.5">PEG_RX#0</text>
<text x="116.4" y="38.1">DMI_RX0</text>
<text x="116.4" y="39.9">DMI_RX1</text>
<text x="116.4" y="41.7">DMI_RX2</text>
<text x="149.1" y="36.3">PEG_RX#1</text>
<text x="149.1" y="38.1">PEG_RX#2</text>
<text x="149.1" y="39.9">PEG_RX#3</text>
<text x="149.1" y="41.7">PEG_RX#4</text>
<text x="116.4" y="43.4">DMI_RX3</text>
<text x="116.4" y="47">DMI_TX#0</text>
<text x="149.1" y="43.4">PEG_RX#5</text>
<text x="149.1" y="45.2">PEG_RX#6</text>
<text x="149.1" y="47">PEG_RX#7</text>
<text x="116.4" y="48.8">DMI_TX#1</text>
<text x="116.4" y="50.6">DMI_TX#2</text>
<text x="116.4" y="52.3">DMI_TX#3</text>
<text x="148.2" y="52.3">PEG_RX#10</text>
<text x="149.1" y="48.8">PEG_RX#8</text>
<text x="149.1" y="50.6">PEG_RX#9</text>
<text x="116.4" y="55.9">DMI_TX0</text>
<text x="116.4" y="57.6">DMI_TX1</text>
<text x="116.4" y="59.4">DMI_TX2</text>
<text x="148.2" y="54.1">PEG_RX#11</text>
<text x="148.2" y="55.9">PEG_RX#12</text>
<text x="148.2" y="57.6">PEG_RX#13</text>
<text x="148.2" y="59.4">PEG_RX#14</text>
<text x="116.4" y="61.2">DMI_TX3</text>
<text x="148.2" y="61.2">PEG_RX#15</text>
<text x="149.9" y="64.8">PEG_RX0</text>
<text x="116.4" y="70.1">FDI0_TX#0</text>
<text x="116.4" y="71.9">FDI0_TX#1</text>
<text x="149.9" y="66.5">PEG_RX1</text>
<text x="149.9" y="68.3">PEG_RX2</text>
<text x="149.9" y="70.1">PEG_RX3</text>
<text x="149.9" y="71.9">PEG_RX4</text>
<text x="116.4" y="73.7">FDI0_TX#2</text>
<text x="116.4" y="75.4">FDI0_TX#3</text>
<text x="116.4" y="77.2">FDI1_TX#0</text>
<text x="149.9" y="73.7">PEG_RX5</text>
<text x="149.9" y="75.4">PEG_RX6</text>
<text x="149.9" y="77.2">PEG_RX7</text>
<text x="116.4" y="79">FDI1_TX#1</text>
<text x="116.4" y="80.8">FDI1_TX#2</text>
<text x="116.4" y="82.6">FDI1_TX#3</text>
<text x="149.1" y="82.6">PEG_RX10</text>
<text x="149.9" y="79">PEG_RX8</text>
<text x="149.9" y="80.8">PEG_RX9</text>
<text x="116.4" y="87.9">FDI0_TX0</text>
<text x="116.4" y="89.6">FDI0_TX1</text>
<text x="149.1" y="84.3">PEG_RX11</text>
<text x="149.1" y="86.1">PEG_RX12</text>
<text x="149.1" y="87.9">PEG_RX13</text>
<text x="149.1" y="89.6">PEG_RX14</text>
<text x="116.4" y="91.4">FDI0_TX2</text>
<text x="116.4" y="93.2">FDI0_TX3</text>
<text x="116.4" y="95">FDI1_TX0</text>
<text x="149.1" y="91.4">PEG_RX15</text>
<text x="149.2" y="95">PEG_TX#0</text>
<text x="116.4" y="96.8">FDI1_TX1</text>
<text x="116.4" y="98.5">FDI1_TX2</text>
<text x="116.4" y="100.3">FDI1_TX3</text>
<text x="149.2" y="96.8">PEG_TX#1</text>
<text x="149.2" y="98.5">PEG_TX#2</text>
<text x="149.2" y="100.3">PEG_TX#3</text>
<text x="116.4" y="103.9">FDI0_FSYNC</text>
<text x="116.4" y="105.7">FDI1_FSYNC</text>
<text x="149.2" y="102.1">PEG_TX#4</text>
<text x="149.2" y="103.9">PEG_TX#5</text>
<text x="149.2" y="105.7">PEG_TX#6</text>
<text x="149.2" y="107.4">PEG_TX#7</text>
<text x="116.4" y="109.2">FDI_INT</text>
<text x="116.4" y="112.8">FDI0_LSYNC</text>
<text x="148.3" y="112.8">PEG_TX#10</text>
<text x="149.2" y="109.2">PEG_TX#8</text>
<text x="149.2" y="111">PEG_TX#9</text>
<text x="116.4" y="114.6">FDI1_LSYNC</text>
<text x="148.3" y="114.6">PEG_TX#11</text>
<text x="148.3" y="116.3">PEG_TX#12</text>
<text x="148.3" y="118.1">PEG_TX#13</text>
<text x="148.3" y="119.9">PEG_TX#14</text>
<text x="116.4" y="123.4">EDP_COMPIO</text>
<text x="116.4" y="125.2">EDP_ICOMPO</text>
<text x="148.3" y="121.7">PEG_TX#15</text>
<text x="150.1" y="125.2">PEG_TX0</text>
<text x="116.4" y="127">EDP_HPD</text>
<text x="150.1" y="127">PEG_TX1</text>
<text x="150.1" y="128.8">PEG_TX2</text>
<text x="150.1" y="130.6">PEG_TX3</text>
<text x="116.4" y="134.1">EDP_AUX</text>
<text x="116.4" y="132.3">EDP_AUX#</text>
<text x="150.1" y="132.3">PEG_TX4</text>
<text x="150.1" y="134.1">PEG_TX5</text>
<text x="150.1" y="135.9">PEG_TX6</text>
<text x="150.1" y="137.7">PEG_TX7</text>
<text x="116.4" y="139.5">EDP_TX#0</text>
<text x="116.4" y="141.2">EDP_TX#1</text>
<text x="116.4" y="143">EDP_TX#2</text>
<text x="149.2" y="143">PEG_TX10</text>
<text x="150.1" y="139.5">PEG_TX8</text>
<text x="150.1" y="141.2">PEG_TX9</text>
<text x="116.4" y="148.3">EDP_TX0</text>
<text x="116.4" y="144.8">EDP_TX#3</text>
<text x="149.2" y="144.8">PEG_TX11</text>
<text x="149.2" y="146.5">PEG_TX12</text>
<text x="149.2" y="148.3">PEG_TX13</text>
<text x="116.4" y="150.1">EDP_TX1</text>
<text x="116.4" y="151.9">EDP_TX2</text>
<text x="116.4" y="153.7">EDP_TX3</text>
<text x="149.2" y="150.1">PEG_TX14</text>
<text x="149.2" y="151.9">PEG_TX15</text>
</g>
<g font-size="1.3" fill="#231f20">
<text x="30.8" y="1.4">A</text>
<text x="88.9" y="1.4">B</text>
<text x="147" y="1.4">C</text>
<text x="205.1" y="1.4">D</text>
<text x="263.2" y="1.4">E</text>
<text x=".5" y="28.5">4</text>
<text x="292.7" y="28.5">4</text>
<text x=".5" y="79.6">3</text>
<text x="292.7" y="79.6">3</text>
<text x=".5" y="130.6">2</text>
<text x="292.7" y="130.6">2</text>
<text x=".5" y="181.7">1</text>
<text x="292.7" y="181.7">1</text>
<text x="30.8" y="207.4">A</text>
<text x="88.9" y="207.4">B</text>
<text x="147" y="207.4">C</text>
<text x="205.1" y="207.4">D</text>
<text x="263.2" y="207.4">E</text>
</g>
</svg>
